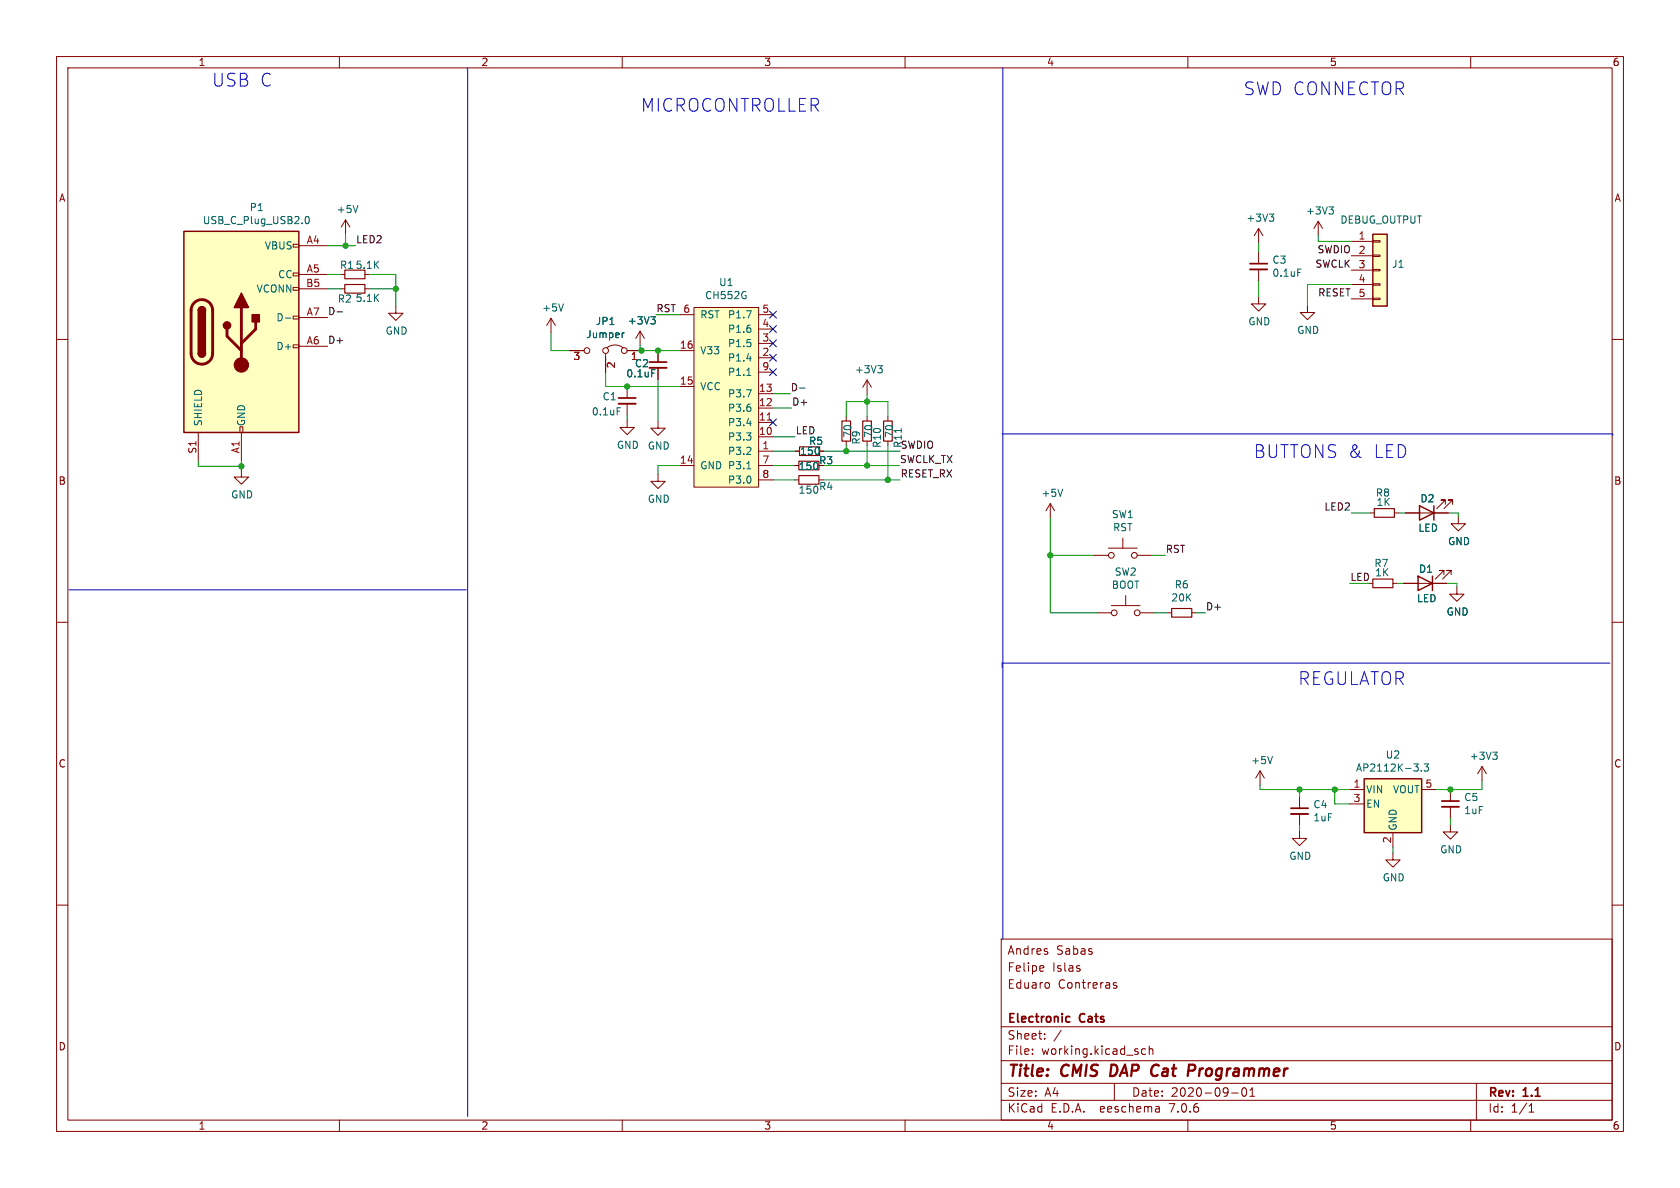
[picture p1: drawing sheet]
<svg xmlns="http://www.w3.org/2000/svg" width="297mm" height="210mm" viewBox="0 0 297 210" stroke-linecap="round" stroke-linejoin="round" font-family="sans-serif">
<g fill="none" stroke="#840000" stroke-width=".18">
<path d="M10 10h277v190h-277zM12 12h273v186h-273zM60 10v2M110 10v2M160 10v2M210 10v2M260 10v2M61.1 38.9l-.8 1.2M61.1 38.9v2.5M61.1 38.9l.7 1.2M233 39.1l-.7 1.3M233 39.1v2.6"/>
<path d="M233 39.1l.8 1.3M10 60h2M51.8 55.9h1v.5h-1zM51.8 50.8h1v.5h-1zM51.8 48.3h1v.5h-1zM51.8 43.2h1v.5h-1zM52.8 43.4h5.1M52.8 48.5h5.1M52.8 56.1h5.1M52.8 51.1h5.1M60.2 48.5h.8M60.2 51.1h.8"/>
<path d="M64.5 48.5h.8M64.5 51.1h.8M70 54.1v1.3h1.2l-1.2 1.2-1.3-1.2h1.3M97.4 56.3l-.8 1.2M97.4 56.3v2.5M97.4 56.3l.8 1.2M113.2 58.5l-.8 1.3M113.2 58.5v2.6M113.2 58.5l.7 1.3M120.1 55.6h2.6M122.7 54.4h11.4v31.7h-11.4zM134.1 58.2h2.6"/>
<path d="M134.1 55.6h2.6M222.5 52.5v1.2h1.3l-1.3 1.3-1.3-1.3h1.3M222.5 40.4l-.8 1.3M222.5 40.4v2.5M222.5 44.6v2M222.5 47.6v2.1M222.5 40.4l.8 1.3M231.1 54v1.2h1.3l-1.3 1.3-1.2-1.3h1.2M238.9 42.7h3.8M238.9 45.2h3.8M238.9 47.8h3.8M238.9 50.3h3.8"/>
<path d="M238.9 52.8h3.8M242.7 52.7h1.3v.3h-1.3zM242.7 50.2h1.3v.2h-1.3zM242.7 47.6h1.3v.3h-1.3zM242.7 45.1h1.3v.2h-1.3zM242.7 42.5h1.3v.3h-1.3zM285 60h2M35.1 76.5v5M42.4 75.4h.5v1.1h-.5zM42.7 76.5v5M51.8 61h1v.5h-1zM52.8 61.2h5.1"/>
<path d="M100.7 62h2.6M107.1 62.5v3.3M107.3 61.5a2.26 2.26 0 0 1 2.8 0M110.9 74.3v1.3h1.2l-1.2 1.2-1.3-1.2h1.3M110.9 62h2.5M110.9 68.3v2.1M110.9 71.4v2M116.3 74.4v1.3h1.3l-1.3 1.3-1.2-1.3h1.2M116.3 62v2M116.3 65v2.1M120.1 68.3h2.6M120.1 62h2.6"/>
<path d="M134.1 79.8h2.6M134.1 77.2h2.6M134.1 74.7h2.6M134.1 72.1h2.6M134.1 69.6h2.6M134.1 63.2h2.6M134.1 60.7h2.6M134.1 65.8h2.6M140.6 79.8h.8M144.9 79.8h.8M149.6 73.7v.7M149.6 78v.7"/>
<path d="M153.3 67.2v2.5M153.3 73.7v.7M153.3 78v.7M153.3 67.2l-.8 1.3M153.3 67.2l.8 1.3M157 73.7v.7M157 78v.7M42.7 83.1v1.2h1.2l-1.2 1.3-1.3-1.3h1.3M116.3 83.8v1.3h1.3l-1.3 1.3-1.2-1.3h1.2M120.1 82.3h2.6M134.1 82.3h2.6M134.1 84.8h2.6"/>
<path d="M140.5 82.3h.7M140.5 84.8h.7M144.8 84.8h.7M185.7 89l-.8 1.3M185.7 89v2.6M185.7 89l.7 1.3M193.4 98.2h2.6M196 96.9h5M198.5 95.1v1.8M201 98.2h2.6M242.2 90.7h.8M246.5 90.7h.8"/>
<path d="M248.4 90.7h7.6M255.5 89.2v-.8h-.7h.7l-1.5 1.5M256.8 89.2v-.8h-.8h.8l-1.5 1.5M257.8 91.3v1.3h1.3l-1.3 1.3-1.3-1.3h1.3M10 110h2M193.9 108.3h2.6M196.5 107.1h5M199 105.3v1.8M201.5 108.3h2.6M206.4 108.3h.7M210.7 108.3h.8M241.9 103.1h.8"/>
<path d="M246.3 103.1h.7M248.2 103.1h7.6M255.3 101.6v-.8h-.8h.8l-1.6 1.6M256.5 101.6v-.8h-.7h.7l-1.5 1.6M257.6 103.8v1.2h1.2l-1.2 1.3-1.3-1.3h1.3M285 110h2M222.8 136.3l-.8 1.2M222.8 136.3v2.5M222.8 136.3l.7 1.2M238.6 139.6h2.6M251.3 139.6h2.6M256.4 139.6v2"/>
<path d="M262 135.5l-.8 1.3M262 135.5v2.5M262 135.5l.8 1.3M10 160h2M229.7 146.9v1.3h1.3l-1.3 1.3-1.2-1.3h1.2M229.7 140.8v2.1M229.7 143.9v2M238.6 142.1h2.6M246.3 150.7v1.3h1.2l-1.2 1.3-1.3-1.3h1.3M246.3 147.2v2.5M256.4 145.8v1.3h1.3l-1.3 1.2-1.3-1.2h1.3M256.4 142.6v2.1"/>
<path d="M285 160h2M177 166h108v32h-108zM184.3 170.7l.2 .4-.7 .1M184.5 171.6l-.2 .1M185.4 173.8l.1 .2v.4l-.1 .2M196.8 174l.7 .4-.3 .3-.4-.1M197.4 173.8l-.4-.1-.2 .2M60 198v2M110 198v2M160 198v2M177 194.5h108M177 191.5h108"/>
<path d="M177 187.5h108M177 181.5h108M182.5 186.3v.1M182.5 185.5v.1M184.7 183.6v.1M184.7 182.8v.1M187.6 182.1l-1.3 2M197 191.5v3M202.5 185.5l-.4-.1-.3 .3v.4l.2 .2h.5M203.2 185.5l.2-.1 .3 .1 .1 .9M203.2 184.9v1.5M204.9 195.7l.1 .9"/>
<path d="M205 196.5l-.2 .1M205 196h-.2M210 198v2M217.7 193.2h1.2M219.7 192.4a.81 .81 0 0 0 .3 1.4l.2-.1 .2-.5-.2-.8M221 193.8h.8M221 192.7l.4-.4v1.5M260 198v2M261 191.5v6.5M270.3 196.6h.9M270.3 195.5l.4-.4v1.5"/>
<circle cx="103.8" cy="62" r=".51"/>
<circle cx="107.1" cy="62" r=".51"/>
<circle cx="110.4" cy="62" r=".51"/>
<circle cx="196.5" cy="98.2" r=".51"/>
<circle cx="200.5" cy="98.2" r=".51"/>
<circle cx="197" cy="108.3" r=".51"/>
<circle cx="201" cy="108.3" r=".51"/>
</g>
<path d="M196.5 188.2l-.2 2h.4M204.5 188.2l-.5 .1M204.6 190.1l-.5 .1M210.2 188.2l1 .1a.58 .58 0 0 1-.4 1" fill="none" stroke="#840000" stroke-width=".4"/>
<path d="M221 46.6h3M109.3 70.4h3.1M114.8 64h3.1M228.2 142.9h3.1M254.9 141.6h3M188.7 179.7l.4 .1M189.1 180.6l-.4 .1" fill="none" stroke="#840000" stroke-width=".3"/>
<g fill="#ffffc2" stroke="#ffffc2" stroke-width=".18">
<path d="M241.2 137.7h10.1v9.5h-10.1z"/>
<path d="M242.7 41.4h2.5v12.7h-2.5z"/>
<path d="M122.7 54.4h11.4v31.7h-11.4z"/>
<path d="M32.5 40.9h20.3v35.6h-20.3z"/>
</g>
<path d="M32.5 40.9h20.3v35.6h-20.3zM35.1 54.9a.64 .64 0 0 1 .6-.7 .64 .64 0 0 1 .6 .7M242.7 41.4h2.5v12.7h-2.5zM35.1 62.5a.64 .64 0 0 0 .6 .6 .64 .64 0 0 0 .6-.6M251 89.4l2.5 1.3-2.5 1.2zM253.5 89.4v2.5M250.7 101.9l2.5 1.2-2.5 1.3zM253.2 101.9v2.5M241.2 137.7h10.1v9.5h-10.1z" fill="none" stroke="#840000" stroke-width=".25"/>
<g fill="none" stroke="#006464" stroke-width=".18">
<path d="M54.1 38.4l.1-.1a.68 .68 0 0 1 .5 .6 .68 .68 0 0 1-.5 .6l-.1-.1-.2-.3zM63.3 36.3l-.4 1.3M224.4 37.8h.8l-.4 .5M224.9 38.3l.3 .3v.3l-.3 .2M234.9 36.6h.8l-.4 .5M235.5 37.1l.2 .2v.3l-.2 .2M50.4 56.2h1M99.6 53.7l-.4 1.3M110.4 58.8l-.3 .2M115 56h.8l-.4 .5M115.6 56.5l.2 .2v.3l-.2 .3M132 54.9h.8l-.5 1.3"/>
<path d="M229.4 47.6h.6M109.1 72.1h.6M115.2 65.3h.6M132 68.9h.8l-.5 1.3M132 74.8h.8M132 63.4h.8M132 66.4h.8M155.2 64.6h.8l-.5 .5M155.7 65.1l.3 .3v.3l-.3 .2M159.3 75.7v.8M132 82.9h.8M187.9 86.5l-.5 1.3"/>
<path d="M225 133.7l-.5 1.3M249.9 135h.8l-.4 .5M250.7 135.7v.5M251.3 136.2v.1M251.8 135h.7l-.4 .5 .4 .2v.5l-.2 .1-.5-.1M263.9 133h.8l-.4 .4M264.4 133.4l.3 .3v.3l-.3 .2"/>
</g>
<path d="M61 50.3h3.5v1.5h-3.5zM61 47.8h3.5v1.5h-3.5zM141.4 79h3.5v1.5h-3.5zM148.8 74.4h1.6v3.6h-1.6zM152.5 74.4h1.6v3.6h-1.6zM156.2 74.4h1.5v3.6h-1.5zM141.2 81.5h3.6v1.6h-3.6zM141.2 84.1h3.6v1.5h-3.6zM243 89.9h3.5v1.5h-3.5zM207.1 107.6h3.6v1.5h-3.6zM242.7 102.4h3.6v1.5h-3.6z" fill="none" stroke="#840000" stroke-width=".2"/>
<path d="M221 47.6h3M109.3 71.4h3.1M114.8 65h3.1M228.2 143.9h3.1M254.9 142.6h3" fill="none" stroke="#840000" stroke-width=".33"/>
<path d="M135.6 74.3h.7" fill="none" stroke="#a90000" stroke-width=".18"/>
<path d="M34.3 53.5a1.9 1.9 0 0 1 2.1-.4 1.9 1.9 0 0 1 1.2 1.8v7.6a1.91 1.91 0 0 1-1.9 1.9 1.91 1.91 0 0 1-1.9-1.9v-7.8l.2-.6zM40.1 58.2v1.2l2.6 2.6M42.7 54.4v10.1M45.2 56.9v1.3l-2.5 2.5" fill="none" stroke="#840000" stroke-width=".51"/>
<g fill="#840000" stroke="#840000" stroke-width=".25">
<path d="M35.1 62.5h1.2a.64 .64 0 0 1-.6 .6 .64 .64 0 0 1-.6-.6z"/>
<path d="M35.1 54.9h1.2v7.6h-1.2z"/>
<path d="M35.2 54.4a.64 .64 0 0 1 .7-.1 .64 .64 0 0 1 .4 .6h-1.2z"/>
<path d="M42.7 51.8l1.2 2.6h-2.5z"/>
<path d="M44.6 55.6h1.2v1.3h-1.2z"/>
<circle cx="40.1" cy="57.5" r=".63"/>
</g>
<circle cx="42.7" cy="64.5" r="1.27" fill="#840000" stroke="#840000" stroke-width=".18"/>
<path d="M59.6 55.1h1M141.4 68.6h.9" fill="none" stroke="#0f0f0f" stroke-width=".18"/>
<path d="M82.5 12.1h.2v185.3M177.2 12.1h.1v153.9M177.2 76.7h107.9v.3M12.2 104.3h70.2M284.6 117.2h-107.4v.8" fill="none" stroke="#0000c2" stroke-width=".18"/>
<g fill="none" stroke="#009600" stroke-width=".18">
<path d="M57.9 43.4h5M57.9 51.1h2.3M57.9 48.5h2.3M61.1 41.4v2M65.3 48.5h4.7v5.6M65.3 51.1h4.7M97.4 58.8v3.2h3.3M116 55.6h4.1M222.5 42.9v1.7M222.5 49.7v2.8M233 41.7v1h5.9M238.9 50.3h-7.8v3.7"/>
<path d="M107.1 65.8v2.5h13M110.9 73.4v.9M113.2 61.1v.9h6.9M116.3 67.1v7.3M136.7 79.8h3.9M136.7 77.2h3.9M136.7 72.1h3.3M136.7 69.6h3M145.7 79.8h13.4M149.6 73.7v-2.7h7.4v2.7M149.6 78.7v1.1M153.3 69.7v4"/>
<path d="M153.3 78.7v3.6M157 78.7v6.1M35.1 81.5v.9h7.6M42.7 81.5v1.6M120.1 82.3h-3.8v1.5M136.7 84.8h3.8M136.7 82.3h3.8M145.5 84.8h13.6M145.5 82.3h13.5M185.7 91.6v16.7h8.2M185.7 98.2h7.7M203.6 98.2h2.4"/>
<path d="M238.9 90.7h3.3M247.3 90.7h1.1M256 90.7h1.8v.6M204.1 108.3h2.3M211.5 108.3h1.6M238.6 103.1h3.3M247 103.1h1.2M255.8 103.1h1.8v.7M222.8 138.8v.8h15.8M229.7 139.6v1.2M236 139.6v2.5h2.6M262 138v1.6h-8.1"/>
<path d="M229.7 145.9v1M246.3 149.7v1M256.4 144.7v1.1"/>
</g>
<path d="M136 55l1.3 1.2M136 57.6l1.3 1.2M137.3 55l-1.3 1.2M137.3 57.6l-1.3 1.2M136 60.1l1.3 1.2M136 62.6l1.3 1.3M136 65.2l1.3 1.2M136 74.1l1.3 1.2M137.3 60.1l-1.3 1.2M137.3 62.6l-1.3 1.3M137.3 65.2l-1.3 1.2M137.3 74.1l-1.3 1.2" fill="none" stroke="#000084" stroke-width=".18"/>
<g fill="#009600" stroke="#009600" stroke-width=".18">
<circle cx="229.7" cy="139.6" r=".46"/>
<circle cx="157" cy="84.8" r=".46"/>
<circle cx="61.1" cy="43.4" r=".46"/>
<circle cx="42.7" cy="82.4" r=".46"/>
<circle cx="70" cy="51.1" r=".46"/>
<circle cx="116.3" cy="62" r=".46"/>
<circle cx="113.4" cy="62" r=".46"/>
<circle cx="110.9" cy="68.3" r=".46"/>
<circle cx="185.7" cy="98.2" r=".46"/>
<circle cx="236" cy="139.6" r=".46"/>
<circle cx="256.4" cy="139.6" r=".46"/>
<circle cx="153.3" cy="82.3" r=".46"/>
<circle cx="153.3" cy="71" r=".46"/>
<circle cx="149.6" cy="79.8" r=".46"/>
</g>
<g font-size="3.1" fill="#0000c2">
<text x="37.3" y="15.5">USB C</text>
<text x="219.7" y="17">SWD CONNECTOR</text>
<text x="113.2" y="19.9">MICROCONTROLLER</text>
<text x="221.5" y="81.2">BUTTONS &amp;</text>
<text x="242.7" y="81.2">LED</text>
<text x="229.4" y="121.3">REGULATOR</text>
</g>
<g font-size="2.8" fill="#840000">
<text x="178" y="190.9">Title:</text>
<text x="187.7" y="190.9">CMIS</text>
<text x="197.1" y="190.9">DAP</text>
<text x="205.2" y="190.9">Cat</text>
<text x="212.4" y="190.9">Programmer</text>
</g>
<g font-size="2.1" fill="#840000">
<text x="178" y="172">Felipe</text>
<text x="178" y="169">Andres</text>
<text x="186" y="172">Islas</text>
<text x="186.7" y="169">Sabas</text>
<text x="178" y="175">Eduaro</text>
<text x="187" y="175">Contreras</text>
<text x="178" y="184">Sheet:</text>
<text x="178" y="181.2">Electronic</text>
<text x="191" y="181.2">Cats</text>
<text x="178" y="186.7">File:</text>
<text x="184.1" y="186.7">working.kicad_sch</text>
<text x="178" y="196.9">KiCad</text>
<text x="178" y="194.1">Size:</text>
<text x="184.7" y="194.1">A4</text>
<text x="185.7" y="196.9">E.D.A.</text>
<text x="194.6" y="196.9">eeschema</text>
<text x="200" y="194.1">Date:</text>
<text x="207" y="196.9">7.0.6</text>
<text x="207" y="194.1">2020-09-01</text>
<text x="263" y="194.3">Rev:</text>
<text x="263" y="196.9">Id:</text>
<text x="267.1" y="196.9">1/1</text>
<text x="269.4" y="194.3">1.1</text>
</g>
<g font-size="1.8" fill="#840000">
<text x="35" y="11.9">1</text>
<text x="85" y="11.9">2</text>
<text x="135" y="11.9">3</text>
<text x="185" y="11.9">4</text>
<text x="235" y="11.9">5</text>
<text x="285" y="11.9">6</text>
<text x="10.3" y="35.9">A</text>
<text x="285.3" y="35.9">A</text>
<text x="144.7" y="82.3">R3</text>
<text x="10.3" y="85.9">B</text>
<text x="285.3" y="85.9">B</text>
<text x="10.3" y="135.9">C</text>
<text x="285.3" y="135.9">C</text>
<text x="10.3" y="185.9">D</text>
<text x="285.3" y="185.9">D</text>
<text x="35" y="199.9">1</text>
<text x="85" y="199.9">2</text>
<text x="135" y="199.9">3</text>
<text x="185" y="199.9">4</text>
<text x="235" y="199.9">5</text>
<text x="285" y="199.9">6</text>
</g>
<g font-size="1.8" fill="#006464">
<text x="35.8" y="39.8">USB_C_Plug_USB2.0</text>
<text x="44" y="37.5">P1</text>
<text x="59.4" y="37.9">+5V</text>
<text x="220.2" y="39.4">+3V3</text>
<text x="230.8" y="38.1">+3V3</text>
<text x="236.9" y="39.7">DEBUG_OUTPUT</text>
<text x="46.7" y="44.3">VBUS</text>
<text x="60" y="47.7">R1</text>
<text x="62.8" y="47.7">5.1K</text>
<text x="224.9" y="46.8">C3</text>
<text x="246" y="47.5">J1</text>
<text x="45.3" y="51.9">VCONN</text>
<text x="49.1" y="49.4">CC</text>
<text x="59.6" y="53.7">R2</text>
<text x="62.8" y="53.6">5.1K</text>
<text x="124.5" y="53.1">CH552G</text>
<text x="127" y="50.8">U1</text>
<text x="224.9" y="49.1">0.1uF</text>
<text x="48.8" y="57">D-</text>
<text x="68.1" y="59.4">GND</text>
<text x="95.8" y="55.3">+5V</text>
<text x="103.5" y="60">Jumper</text>
<text x="105.2" y="57.7">JP1</text>
<text x="110.9" y="57.6">+3V3</text>
<text x="123.7" y="56.5">RST</text>
<text x="128.6" y="59">P1.6</text>
<text x="128.6" y="56.5">P1.7</text>
<text x="220.6" y="57.7">GND</text>
<text x="229.2" y="59.2">GND</text>
<text x="48.8" y="62.1">D+</text>
<text x="112.2" y="65.1">C2</text>
<text x="123.7" y="62.8">V33</text>
<text x="128.6" y="64.1">P1.4</text>
<text x="128.6" y="61.6">P1.5</text>
<text x="106.4" y="71">C1</text>
<text x="110.6" y="66.9">0.1uF</text>
<text x="123.7" y="69.2">VCC</text>
<text x="128.6" y="70.5">P3.7</text>
<text x="128.6" y="66.6">P1.1</text>
<text x="151" y="66.2">+3V3</text>
<text x="35.9" y="75.4" transform="rotate(-90 35.9 75.4)">SHIELD</text>
<text x="43.5" y="75.4" transform="rotate(-90 43.5 75.4)">GND</text>
<text x="104.5" y="73.6">0.1uF</text>
<text x="128.6" y="75.5">P3.4</text>
<text x="128.6" y="73">P3.6</text>
<text x="150.7" y="77.5" transform="rotate(-90 150.7 77.5)">70</text>
<text x="154.4" y="77.5" transform="rotate(-90 154.4 77.5)">70</text>
<text x="158.1" y="77.5" transform="rotate(-90 158.1 77.5)">70</text>
<text x="109" y="79.6">GND</text>
<text x="114.4" y="79.7">GND</text>
<text x="123.7" y="83.2">GND P3.1</text>
<text x="128.6" y="80.6">P3.2</text>
<text x="128.6" y="78.1">P3.3</text>
<text x="141.1" y="83.3">150</text>
<text x="141.3" y="80.6">150</text>
<text x="142.9" y="78.8">R5</text>
<text x="152.2" y="78.7" transform="rotate(-90 152.2 78.7)">R9</text>
<text x="155.9" y="79.3" transform="rotate(-90 155.9 79.3)">R10</text>
<text x="40.8" y="88.3">GND</text>
<text x="114.4" y="89.1">GND</text>
<text x="128.6" y="85.7">P3.0</text>
<text x="141.1" y="87.5">150</text>
<text x="144.7" y="86.8">R4</text>
<text x="184" y="88">+5V</text>
<text x="243.1" y="88">R8</text>
<text x="243.3" y="89.6">1K</text>
<text x="251" y="89">D2</text>
<text x="196.5" y="91.8">SW1</text>
<text x="196.7" y="94.1">RST</text>
<text x="250.7" y="94.2">LED</text>
<text x="197" y="102">SW2</text>
<text x="242.9" y="100.4">R7</text>
<text x="250.8" y="101.4">D1</text>
<text x="255.9" y="96.6">GND</text>
<text x="196.5" y="104.3">BOOT</text>
<text x="207" y="106.5">20K</text>
<text x="207.6" y="104.2">R6</text>
<text x="243" y="102.1">1K</text>
<text x="250.4" y="106.7">LED</text>
<text x="255.6" y="109">GND</text>
<text x="221.1" y="135.3">+5V</text>
<text x="239.6" y="136.6">AP2112K-3.3</text>
<text x="244.9" y="134.3">U2</text>
<text x="259.7" y="134.5">+3V3</text>
<text x="232.1" y="143.1">C4</text>
<text x="241.4" y="140.4">VIN</text>
<text x="241.4" y="143">EN</text>
<text x="246.2" y="140.4">VOUT</text>
<text x="258.8" y="141.8">C5</text>
<text x="232.1" y="145.4">1uF</text>
<text x="247.1" y="146.9" transform="rotate(-90 247.1 146.9)">GND</text>
<text x="258.8" y="144.1">1uF</text>
<text x="227.8" y="152.2">GND</text>
<text x="254.5" y="151.1">GND</text>
<text x="244.3" y="156">GND</text>
</g>
<g font-size="1.8" fill="#a90000">
<text x="54.1" y="43.2">A4</text>
<text x="240.1" y="42.4">1</text>
<text x="240.1" y="45">2</text>
<text x="240.1" y="47.5">3</text>
<text x="54" y="50.8">B5</text>
<text x="54.1" y="48.3">A5</text>
<text x="240.1" y="50">4</text>
<text x="240.1" y="52.6">5</text>
<text x="54.1" y="55.9">A7</text>
<text x="134.7" y="57.9">4</text>
<text x="134.7" y="55.4">5</text>
<text x="54.1" y="61">A6</text>
<text x="101.3" y="64">3</text>
<text x="109" y="65.2" transform="rotate(-90 109 65.2)">2</text>
<text x="111.4" y="64">1</text>
<text x="120.1" y="61.7">16</text>
<text x="134.7" y="63">2</text>
<text x="134.7" y="60.5">3</text>
<text x="134.7" y="65.5">9</text>
<text x="120.1" y="68.1">15</text>
<text x="134.1" y="71.9">12</text>
<text x="134.1" y="69.3">13</text>
<text x="134.1" y="77">10</text>
<text x="134.1" y="74.4">11</text>
<text x="34.8" y="80.3" transform="rotate(-90 34.8 80.3)">S1</text>
<text x="42.4" y="80.2" transform="rotate(-90 42.4 80.2)">A1</text>
<text x="120.1" y="82">14</text>
<text x="134.7" y="79.5">1</text>
<text x="134.7" y="82">7</text>
<text x="134.7" y="84.6">8</text>
<text x="239.2" y="139.3">1</text>
<text x="239.2" y="141.9">3</text>
<text x="251.9" y="139.3">5</text>
<text x="246" y="149.2" transform="rotate(-90 246 149.2)">2</text>
</g>
<g font-size="1.8" fill="#0f0f0f">
<text x="62.9" y="43.1">LED2</text>
<text x="232.5" y="47.4">SWCLK</text>
<text x="232.8" y="44.9">SWDIO</text>
<text x="232.9" y="52.5">RESET</text>
<text x="57.9" y="55.8">D-</text>
<text x="116" y="55.3">RST 6</text>
<text x="57.9" y="60.9">D+</text>
<text x="139.7" y="69.2">D-</text>
<text x="140" y="71.8">D+</text>
<text x="140.6" y="76.9">LED</text>
<text x="159" y="81.9">SWCLK_TX</text>
<text x="159.1" y="79.4">SWDIO</text>
<text x="159.6" y="79.3" transform="rotate(-90 159.6 79.3)">R11</text>
<text x="159.1" y="84.5">RESET_RX</text>
<text x="234" y="90.3">LED2</text>
<text x="206" y="97.8">RST</text>
<text x="213.1" y="108">D+</text>
<text x="238.6" y="102.8">LED</text>
</g>
</svg>
